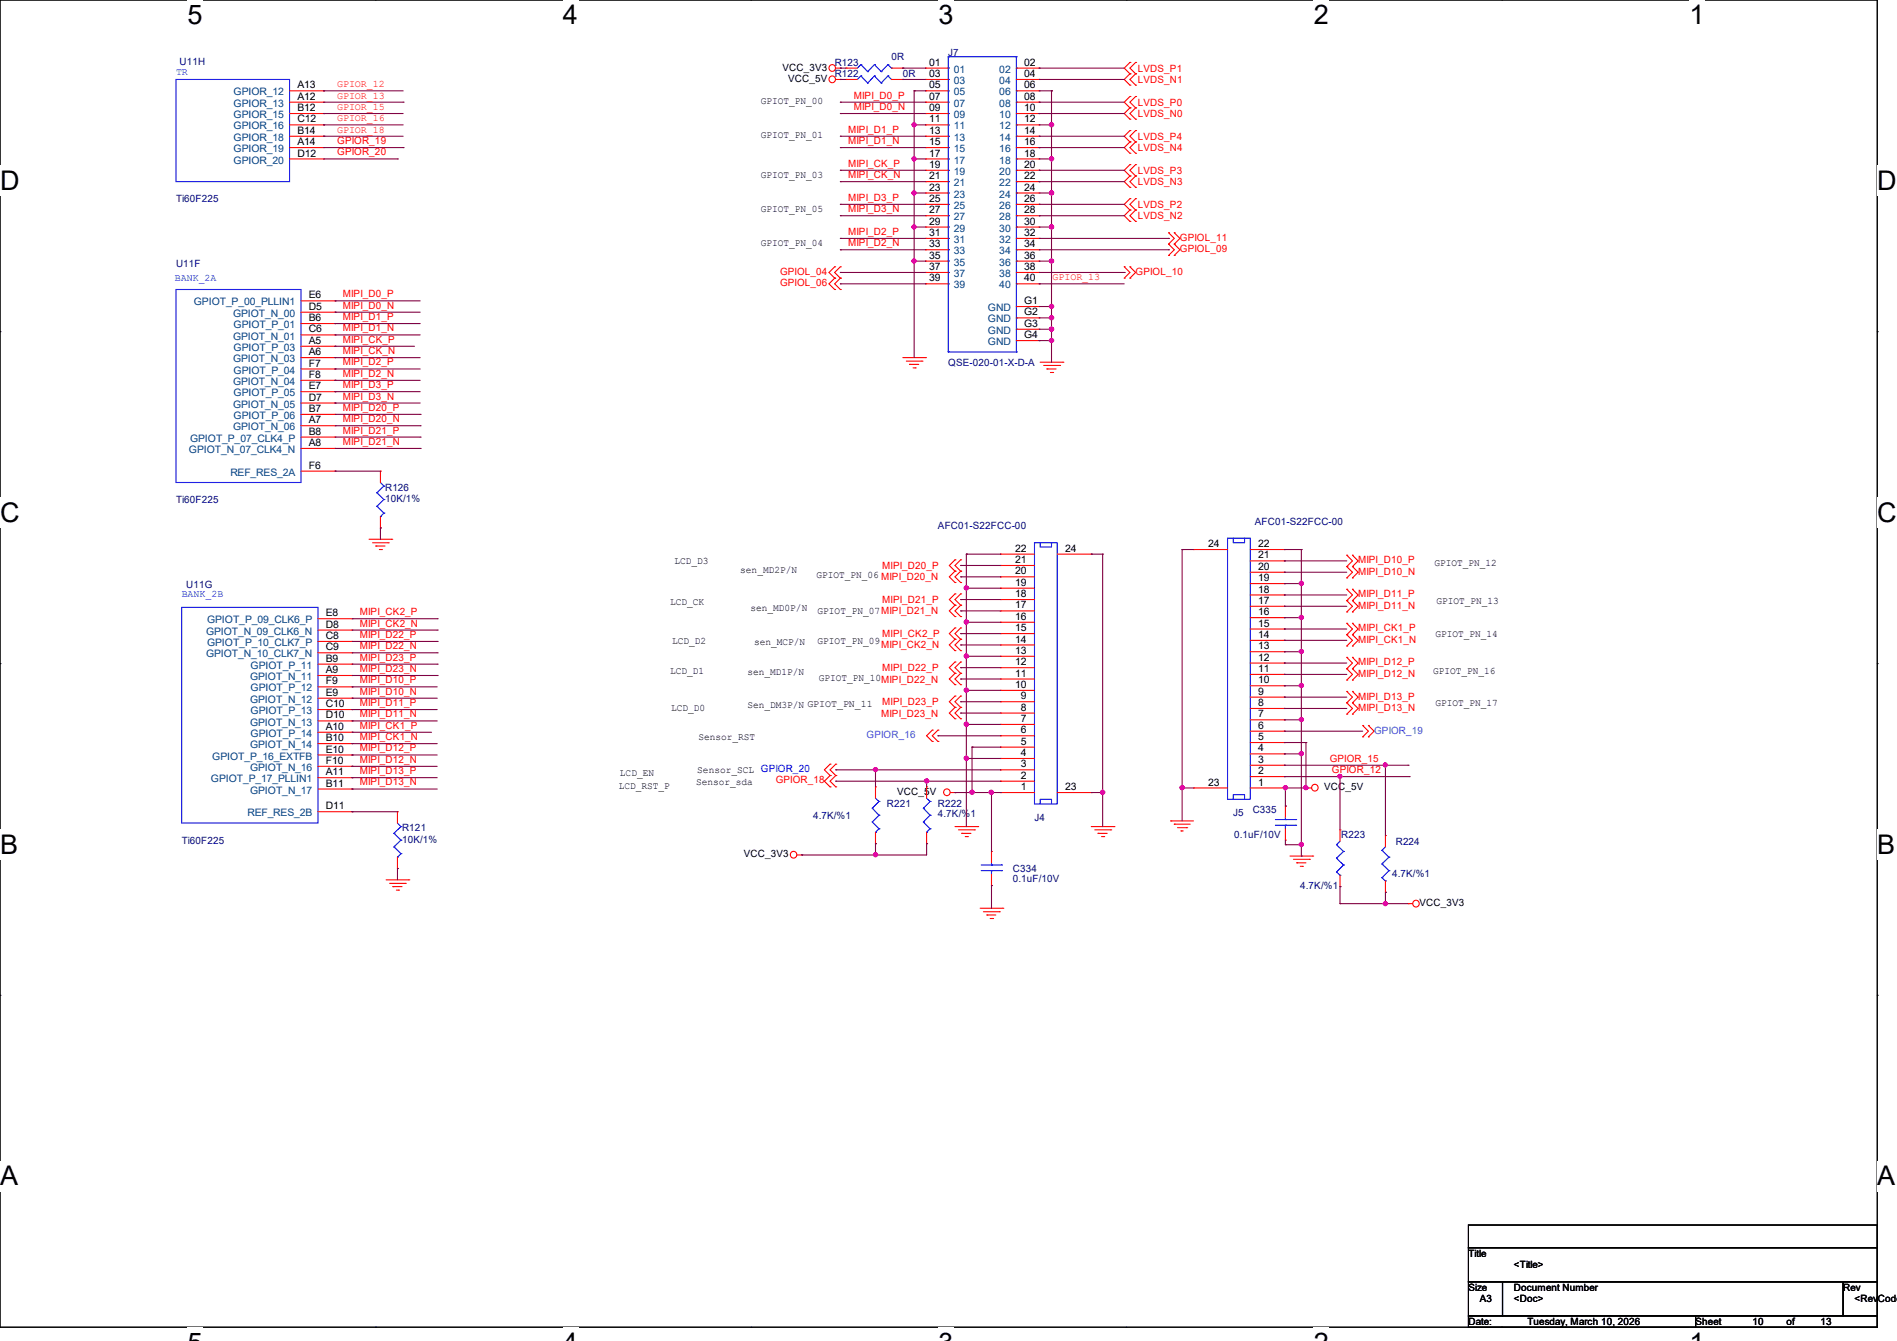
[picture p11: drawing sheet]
<svg xmlns="http://www.w3.org/2000/svg" width="297mm" height="210mm" viewBox="0 0 297 210" stroke-linecap="round" stroke-linejoin="round" font-family="sans-serif">
<path d="M0 0h293.9v207.9h-293.9z" fill="none" stroke="#000" stroke-width=".17"/>
<g fill="#fff">
<path d="M29.4 0h2.3v4.7h-2.3z"/>
<path d="M29.4 207.9h2.3v2.1h-2.3z"/>
</g>
<path d="M58.8 0h.1M58.8 207.9h.1" fill="none" stroke="#000" stroke-width=".17"/>
<g fill="#fff">
<path d="M88.1 0h2.4v4.7h-2.4z"/>
<path d="M88.1 207.9h2.4v2.1h-2.4z"/>
</g>
<path d="M117.6 0h.1M117.6 207.9h.1" fill="none" stroke="#000" stroke-width=".17"/>
<g fill="#fff">
<path d="M146.9 0h2.4v4.7h-2.4z"/>
<path d="M146.9 207.9h2.4v2.1h-2.4z"/>
</g>
<path d="M176.3 0h.1M176.3 207.9h.1" fill="none" stroke="#000" stroke-width=".17"/>
<g fill="#fff">
<path d="M205.7 0h2.4v4.7h-2.4z"/>
<path d="M205.7 207.9h2.4v2.1h-2.4z"/>
</g>
<path d="M235.1 0h.1M235.1 207.9h.1" fill="none" stroke="#000" stroke-width=".17"/>
<g fill="#fff">
<path d="M264.5 0h2.4v4.7h-2.4z"/>
<path d="M264.5 207.9h2.4v2.1h-2.4z"/>
<path d="M0 26h3v4.7h-3z"/>
<path d="M293.9 26h3.1v4.7h-3.1z"/>
<path d="M0 77.9h3v4.7h-3z"/>
<path d="M293.9 77.9h3.1v4.7h-3.1z"/>
</g>
<path d="M0 51.9h.1M293.9 51.9h.1" fill="none" stroke="#000" stroke-width=".17"/>
<g fill="#fff">
<path d="M0 129.9h2.8v4.7h-2.8z"/>
<path d="M293.9 129.9h2.9v4.7h-2.9z"/>
</g>
<path d="M0 103.9h.1M293.9 103.9h.1" fill="none" stroke="#000" stroke-width=".17"/>
<g fill="#fff">
<path d="M0 181.8h2.8v4.8h-2.8z"/>
<path d="M293.8 181.8h3v4.8h-3z"/>
</g>
<path d="M0 155.9h.1M293.9 155.9h.1M229.9 191.9h64v3.5h-64zM229.9 195.4h64v5.3h-64zM229.9 200.7h5.3v5.4h-5.3zM229.9 206.1h35.6v1.8h-35.6zM235.2 200.7h53.4v5.4h-53.4zM265.5 206.1h28.4v1.8h-28.4zM288.6 200.7h5.3v5.4h-5.3z" fill="none" stroke="#000" stroke-width=".17"/>
<g fill="none" stroke="#f00" stroke-width=".17">
<path d="M45.3 14.2h5.4M45.3 16h5.4M45.3 17.8h5.4M45.3 19.6h5.4M50.7 14.2h.1M50.7 16h.1M50.7 17.8h.1M50.7 19.6h.1M130.9 12.4h.7M130.9 10.7h.7M131.6 12.4h.1M131.6 10.7h.1"/>
<path d="M132.5 10.7h.1M132.5 12.4h.1M132.5 12.4h1.7M132.5 10.7h1.7M139.6 12.4h1.8M139.6 10.7h1.8M141.4 10.7h.1M141.4 12.4h.1M144.9 10.7h.1M144.9 12.4h.1M144.9 14.2h.1M144.9 16h.1"/>
<path d="M144.9 17.8h.1M144.9 19.6h.1M144.9 12.4h3.6M144.9 10.7h3.6M144.9 14.2h3.6M144.9 16h3.6M144.9 17.8h3.6M144.9 19.6h3.6M159.1 12.4h3.6M159.1 10.7h3.6M159.1 14.2h3.6M159.1 16h3.6"/>
<path d="M159.1 17.8h3.6M159.1 19.6h3.6M162.7 10.7h.1M162.7 12.4h.1M162.7 14.2h.1M162.7 16h.1M162.7 17.8h.1M162.7 19.6h.1M176.9 15.1h.1M176.9 16.9h.1M176.9 18.7h.1M176.9 9.8h.1"/>
<path d="M176.9 11.6h.1M176.9 13.3h.1M176.9 15.1l-.9 .9 .9 .9M176.9 16.9l-.9 .9 .9 .9M176.9 9.8l-.9 .9 .9 .9M176.9 11.6l-.9 .8 .9 .9M177.8 16.9h.1M177.8 15.1h.1M177.8 18.7h.1M177.8 11.6h.1M177.8 9.8h.1M177.8 13.3h.1"/>
<path d="M177.8 15.1l-.9 .9 .9 .9M177.8 16.9l-.9 .9 .9 .9M177.8 9.8l-.9 .9 .9 .9M177.8 11.6l-.9 .8 .9 .9M45.3 21.3h5.4M45.3 23.1h5.4M45.3 24.9h5.4M50.7 21.3h.1M50.7 23.1h.1M50.7 24.9h.1M144.9 21.3h.1M144.9 23.1h.1"/>
<path d="M144.9 24.9h.1M144.9 26.7h.1M144.9 28.4h.1M144.9 30.2h.1M144.9 32h.1M144.9 33.8h.1M144.9 35.6h.1M144.9 37.3h.1M144.9 39.1h.1M144.9 21.3h3.6M144.9 23.1h3.6M144.9 24.9h3.6"/>
<path d="M144.9 26.7h3.6M144.9 28.4h3.6M144.9 30.2h3.6M144.9 32h3.6M144.9 33.8h3.6M144.9 35.6h3.6M144.9 37.3h3.6M144.9 39.1h3.6M159.1 21.3h3.6M159.1 23.1h3.6M159.1 24.9h3.6M159.1 26.7h3.6"/>
<path d="M159.1 28.4h3.6M159.1 30.2h3.6M159.1 32h3.6M159.1 33.8h3.6M159.1 35.6h3.6M159.1 37.3h3.6M159.1 39.1h3.6M162.7 21.3h.1M162.7 23.1h.1M162.7 24.9h.1M162.7 26.7h.1M162.7 28.4h.1"/>
<path d="M162.7 30.2h.1M162.7 32h.1M162.7 33.8h.1M162.7 35.6h.1M162.7 37.3h.1M162.7 39.1h.1M176.9 31.1h.1M176.9 32.9h.1M176.9 34.7h.1M176.9 25.8h.1M176.9 27.6h.1M176.9 29.3h.1"/>
<path d="M176.9 20.4h.1M176.9 22.2h.1M176.9 24h.1M176.9 31.1l-.9 .9 .9 .9M176.9 32.9l-.9 .9 .9 .9M176.9 25.8l-.9 .9 .9 .9M176.9 27.6l-.9 .8 .9 .9M176.9 20.4l-.9 .9 .9 .9M176.9 22.2l-.9 .9 .9 .9M177.8 32.9h.1M177.8 31.1h.1M177.8 34.7h.1"/>
<path d="M177.8 27.6h.1M177.8 25.8h.1M177.8 29.3h.1M177.8 22.2h.1M177.8 20.4h.1M177.8 24h.1M177.8 31.1l-.9 .9 .9 .9M177.8 32.9l-.9 .9 .9 .9M177.8 25.8l-.9 .9 .9 .9M177.8 27.6l-.9 .8 .9 .9M177.8 20.4l-.9 .9 .9 .9M177.8 22.2l-.9 .9 .9 .9"/>
<path d="M183 38.2h.1M183 36.4h.1M183 36.4l.9 .9-.9 .9M183 38.2l.9 .9-.9 .9M183.9 38.2h.1M183.9 36.4h.1M183.9 36.4l.8 .9-.8 .9M183.9 38.2l.8 .9-.8 .9M47.1 56h5.4M47.1 57.8h5.4M47.1 47.1h5.4M47.1 48.9h5.4"/>
<path d="M47.1 50.7h5.4M47.1 52.5h5.4M47.1 54.2h5.4M47.1 59.6h5.4M52.5 47.1h.1M52.5 48.9h.1M52.5 50.7h.1M52.5 52.5h.1M52.5 54.2h.1M52.5 56h.1M52.5 57.8h.1M52.5 59.6h.1"/>
<path d="M130.7 43.6h.1M130.7 41.8h.1M130.7 45.3h.1M130.7 41.8l-.9 .9 .9 .9M130.7 43.6l-.9 .8 .9 .9M131.6 43.6h.1M131.6 41.8h.1M131.6 45.3h.1M131.6 41.8l-.9 .9 .9 .9M131.6 43.6l-.9 .8 .9 .9M141.4 56h3.5M141.9 56.6h2.5"/>
<path d="M142.4 57.1h.1M142.4 57.1h1.4M143 57.6h.3M143.3 57.6h.1M144.4 56.6h.1M144.9 56h.1M144.9 40.9h.1M144.9 42.7h.1M144.9 44.4h.1M144.9 40.9h3.6M144.9 42.7h3.6M144.9 44.4h3.6"/>
<path d="M159.1 51.6h3.6M159.1 49.8h3.6M159.1 48h3.6M159.1 53.3h3.6M159.1 40.9h3.6M159.1 42.7h3.6M159.1 44.4h3.6M162.7 51.6h.1M162.7 49.8h.1M162.7 48h.1M162.7 53.3h.1M162.7 40.9h.1"/>
<path d="M162.7 42.7h.1M162.7 44.4h.1M162.9 56.7h3.5M163.4 57.2h2.5M163.9 57.8h.1M163.9 57.8h1.5M164.5 58.3h.3M164.8 58.3h.1M165.9 57.2h.1M166.4 56.7h.1M176 43.6h.1M176 41.8h.1"/>
<path d="M176 41.8l.9 .9-.9 .9M176.9 43.6h.1M176.9 41.8h.1M176.9 41.8l.9 .9-.9 .9M183 40h.1M183.9 40h.1M47.1 61.3h5.4M47.1 63.1h5.4M47.1 64.9h5.4M47.1 66.7h5.4M47.1 68.5h5.4M47.1 70.2h5.4"/>
<path d="M47.1 73.8h5.4M52.5 61.3h.1M52.5 63.1h.1M52.5 64.9h.1M52.5 66.7h.1M52.5 68.5h.1M52.5 70.2h.1M52.5 73.8h.1M59.6 73.8h.1M59.6 73.8v1.8M49.8 96.9h5.3M49.8 98.7h5.3"/>
<path d="M55.1 96.9h.1M55.1 98.7h.1M57.8 84.5h3.5M58.3 85h2.5M58.8 85.5h.1M58.8 85.5h1.5M59.4 86.1h.3M59.6 82.7h.1M59.6 80.9v1.8M59.7 86.1h.1M60.8 85h.1M61.3 84.5h.1"/>
<path d="M149.5 89.5h.1M149.5 87.7h.1M149.5 91.2h.1M149.5 94.8h.1M149.5 93h.1M149.5 96.6h.1M149.5 98.3h.1M149.5 87.7l-.9 .9 .9 .9M149.5 89.5l-.9 .8 .9 .9M149.5 93l-.9 .9 .9 .9M149.5 94.8l-.9 .9 .9 .9M149.5 98.3l-.9 .9 .9 .9"/>
<path d="M150.4 87.7h.1M150.4 89.5h.1M150.4 91.2h.1M150.4 93h.1M150.4 94.8h.1M150.4 96.6h.1M150.4 98.3h.1M150.4 87.7l-.9 .9 .9 .9M150.4 89.5l-.9 .8 .9 .9M150.4 93l-.9 .9 .9 .9M150.4 94.8l-.9 .9 .9 .9M150.4 98.3l-.9 .9 .9 .9"/>
<path d="M156.6 99.2h.1M156.6 97.5h.1M156.6 95.7h.1M156.6 93.9h.1M156.6 92.1h.1M156.6 90.3h.1M156.6 88.6h.1M156.6 86.8h.1M156.6 99.2h5.4M156.6 97.5h5.4M156.6 95.7h5.4M156.6 93.9h5.4"/>
<path d="M156.6 92.1h5.4M156.6 90.3h5.4M156.6 88.6h5.4M156.6 86.8h5.4M165.5 86.8h5.4M170.9 86.8h.1M186.9 86.1h.1M186.9 86.1h5.3M195.7 86.1h5.4M195.7 98.5h5.4M195.7 96.7h5.4M195.7 95h5.4"/>
<path d="M195.7 93.2h5.4M195.7 91.4h5.4M195.7 89.6h5.4M195.7 87.8h5.4M201.1 98.5h.1M201.1 96.7h.1M201.1 95h.1M201.1 93.2h.1M201.1 91.4h.1M201.1 89.6h.1M201.1 87.8h.1M201.1 86.1h.1"/>
<path d="M210.9 87h.1M210.9 88.7h.1M210.9 90.5h.1M210.9 92.3h.1M210.9 94.1h.1M210.9 95.8h.1M210.9 97.6h.1M210.9 99.4h.1M210.9 87l.9 .8-.9 .9M210.9 88.7l.9 .9-.9 .9M210.9 92.3l.9 .9-.9 .9M210.9 94.1l.9 .9-.9 .8"/>
<path d="M210.9 97.6l.9 .9-.9 .9M210.9 99.4l.9 .9-.9 .9M211.8 88.7h.1M211.8 87h.1M211.8 90.5h.1M211.8 94.1h.1M211.8 92.3h.1M211.8 95.8h.1M211.8 99.4h.1M211.8 97.6h.1M211.8 87l.8 .8-.8 .9M211.8 88.7l.8 .9-.8 .9"/>
<path d="M211.8 92.3l.8 .9-.8 .9M211.8 94.1l.8 .9-.8 .8M211.8 97.6l.8 .9-.8 .9M211.8 99.4l.8 .9-.8 .9M49.8 100.5h5.3M49.8 102.2h5.3M49.8 104h5.3M49.8 105.8h5.3M49.8 107.6h5.3M49.8 109.3h5.3M49.8 111.1h5.3M49.8 112.9h5.3"/>
<path d="M49.8 114.7h5.3M49.8 116.5h5.3M49.8 118.2h5.3M55.1 100.5h.1M55.1 102.2h.1M55.1 104h.1M55.1 105.8h.1M55.1 107.6h.1M55.1 109.3h.1M55.1 111.1h.1M55.1 112.9h.1M55.1 114.7h.1"/>
<path d="M55.1 116.5h.1M55.1 118.2h.1M130 119.7h.1M130 119.7l-.9 .9 .9 .9M130.9 119.7h.1M130.9 119.7l-.9 .9 .9 .9M146 114.3h.1M146 116.1h.1M146 114.3l-.9 .9 .9 .9M146.9 116.1h.1M146.9 114.3h.1M146.9 114.3l-.9 .9 .9 .9"/>
<path d="M149.5 100.1h.1M149.5 101.9h.1M149.5 105.5h.1M149.5 103.7h.1M149.5 107.2h.1M149.5 110.8h.1M149.5 109h.1M149.5 112.6h.1M149.5 100.1l-.9 .9 .9 .9M149.5 103.7l-.9 .9 .9 .9M149.5 105.5l-.9 .8 .9 .9M149.5 109l-.9 .9 .9 .9"/>
<path d="M149.5 110.8l-.9 .9 .9 .9M150.4 100.1h.1M150.4 101.9h.1M150.4 103.7h.1M150.4 105.5h.1M150.4 107.2h.1M150.4 109h.1M150.4 110.8h.1M150.4 112.6h.1M150.4 100.1l-.9 .9 .9 .9M150.4 103.7l-.9 .9 .9 .9M150.4 105.5l-.9 .8 .9 .9"/>
<path d="M150.4 109l-.9 .9 .9 .9M150.4 110.8l-.9 .9 .9 .9M156.6 108.1h.1M156.6 106.3h.1M156.6 104.6h.1M156.6 102.8h.1M156.6 101h.1M156.6 118.8h.1M156.6 117h.1M156.6 115.2h.1M156.6 113.5h.1M156.6 111.7h.1"/>
<path d="M156.6 109.9h.1M156.6 108.1h5.4M156.6 106.3h5.4M156.6 104.6h5.4M156.6 102.8h5.4M156.6 101h5.4M156.6 118.8h5.4M156.6 117h5.4M156.6 115.2h5.4M156.6 113.5h5.4M156.6 111.7h5.4M156.6 109.9h5.4"/>
<path d="M195.7 107.4h5.4M195.7 105.6h5.4M195.7 103.8h5.4M195.7 102.1h5.4M195.7 100.3h5.4M195.7 119.8h5.4M195.7 118.1h5.4M195.7 116.3h5.4M195.7 114.5h5.4M195.7 112.7h5.4M195.7 111h5.4M195.7 109.2h5.4"/>
<path d="M201.1 107.4h.1M201.1 105.6h.1M201.1 103.8h.1M201.1 102.1h.1M201.1 100.3h.1M201.1 119.8h.1M201.1 118.1h.1M201.1 116.3h.1M201.1 114.5h.1M201.1 112.7h.1M201.1 111h.1M201.1 109.2h.1"/>
<path d="M210.9 101.2h.1M210.9 103h.1M210.9 104.7h.1M210.9 106.5h.1M210.9 108.3h.1M210.9 110.1h.1M210.9 111.8h.1M210.9 103l.9 .8-.9 .9M210.9 104.7l.9 .9-.9 .9M210.9 108.3l.9 .9-.9 .9M210.9 110.1l.9 .9-.9 .8M211.8 101.2h.1"/>
<path d="M211.8 104.7h.1M211.8 103h.1M211.8 106.5h.1M211.8 110.1h.1M211.8 108.3h.1M211.8 111.8h.1M211.8 103l.8 .8-.8 .9M211.8 104.7l.8 .9-.8 .9M211.8 108.3l.8 .9-.8 .9M211.8 110.1l.8 .9-.8 .8M213.4 113.6h.1M213.4 115.4h.1"/>
<path d="M213.4 113.6l.8 .9-.8 .9M214.2 115.4h.1M214.2 113.6h.1M214.2 113.6l.9 .9-.9 .9M49.8 120h5.3M49.8 121.8h5.3M49.8 123.6h5.3M49.8 127.1h5.3M55.1 120h.1M55.1 121.8h.1M55.1 123.6h.1M55.1 127.1h.1"/>
<path d="M60.5 137.8h3.5M61 138.3h2.5M61.5 138.9h.1M61.5 138.9h1.4M62.1 139.4h.3M62.2 127.1h.1M62.2 136h.1M62.2 127.1v1.8M62.2 134.2v1.8M62.4 139.4h.1M63.5 138.3h.1M64 137.8h.1"/>
<path d="M124.8 133.9h.7M125.5 133.9h.1M130 121.5h.1M130 123.2h.1M130 121.5l-.9 .8 .9 .9M130.9 121.5h.1M130.9 123.2h.1M130.9 121.5l-.9 .8 .9 .9M137.1 123.2h.1M137.1 132.1h.1M137.1 123.2v1.8M137.1 130.3v1.8"/>
<path d="M145.1 123.2h.1M145.1 132.1h.1M145.1 123.2v1.8M145.1 130.3v1.8M148.8 124.1h.7M149.5 124.1h.1M149.5 129.5h3.6M150.1 130h2.5M150.6 130.5h.1M150.6 130.5h1.4M151.1 131h.4M151.5 131h.1"/>
<path d="M152.6 130h.1M153.1 129.5h.1M155.2 133.3h.1M155.2 138.7h.1M155.2 133.3v1.8M155.2 136.9v1.8M156.6 124.1h.1M156.6 122.3h.1M156.6 120.6h.1M156.6 124.1h5.4M156.6 122.3h5.4M156.6 120.6h5.4"/>
<path d="M165.5 124.1h5.4M170.9 124.1h.1M170.9 129.5h3.5M171.4 130h2.5M171.9 130.5h.1M171.9 130.5h1.5M172.5 131h.3M172.8 131h.1M173.9 130h.1M174.4 129.5h.1M183.3 128.6h.1M183.3 128.6h3.6"/>
<path d="M183.9 129.1h.1M183.9 129.1h2.5M184.4 129.6h1.4M184.9 130.1h.1M184.9 130.1h.4M185.8 129.6h.1M186.9 123.4h.1M186.9 123.4h5.3M195.7 123.4h5.4M195.7 121.6h5.4M201.1 123.4h.1M201.1 121.6h.1"/>
<path d="M201.3 126.2h.1M201.3 131.6h.1M201.3 126.2v1.8M201.3 129.8v1.8M202 134.1h3.5M202.5 134.6h2.5M203 135.1h.1M203 135.1h1.5M203.6 135.7h.3M203.9 135.7h.1M204.6 123.4h.1M204.6 123.4h.8"/>
<path d="M205 134.6h.1M205.5 134.1h.1M209.8 130h.1M209.8 138.9h.1M209.8 130v1.7M209.8 137.1v1.8M216.9 130.9h.1M216.9 139.7h.1M216.9 130.9v1.7M216.9 138v1.7M153.5 142.2h3.5M154 142.8h2.5"/>
<path d="M154.5 143.3h.1M154.5 143.3h1.4M155 143.8h.4M155.4 143.8h.1M156.5 142.8h.1M157 142.2h.1M220.5 141.5h.1M220.5 141.5h.7"/>
<circle cx="130.3" cy="12.4" r=".52"/>
<circle cx="130.3" cy="10.6" r=".52"/>
<circle cx="124.2" cy="133.9" r=".52"/>
<circle cx="148.2" cy="124.1" r=".52"/>
<circle cx="205.9" cy="123.4" r=".52"/>
<circle cx="221.7" cy="141.5" r=".52"/>
</g>
<g fill="none" stroke="#00f" stroke-width=".17">
<path d="M27.6 12.4h17.7v16h-17.7zM134.8 10.1h.1M134.8 11.9h.1M134.8 10.1l-.6 .6M134.8 10.1l1 1.1M134.8 11.9l-.6 .5M134.8 11.9l1 1.1M135.8 11.2h.1M135.8 13h.1M136.9 10.1h.1M136.9 11.9h.1M136.9 10.1l-1.1 1.1"/>
<path d="M136.9 10.1l1.1 1.1M136.9 11.9l-1.1 1.1M136.9 11.9l1.1 1.1M138 11.2h.1M138 13h.1M139 10.1h.1M139 11.9h.1M139 10.1l-1 1.1M139 10.1l.6 .6M139 11.9l-1 1.1M139 11.9l.6 .5M139.6 10.7h.1"/>
<path d="M139.6 12.4h.1M148.5 8.9h.1M148.5 10.7h.1M148.5 12.4h.1M148.5 14.2h.1M148.5 16h.1M148.5 17.8h.1M148.5 19.6h.1M148.5 8.9h10.6M148.5 8.9v46.2M159.1 8.9h.1M159.1 10.7h.1"/>
<path d="M159.1 12.4h.1M159.1 14.2h.1M159.1 16h.1M159.1 17.8h.1M159.1 19.6h.1M159.1 8.9v46.2M148.5 21.3h.1M148.5 23.1h.1M148.5 24.9h.1M148.5 26.7h.1M148.5 28.4h.1M148.5 30.2h.1"/>
<path d="M148.5 32h.1M148.5 33.8h.1M148.5 35.6h.1M148.5 37.3h.1M148.5 39.1h.1M159.1 21.3h.1M159.1 23.1h.1M159.1 24.9h.1M159.1 26.7h.1M159.1 28.4h.1M159.1 30.2h.1M159.1 32h.1"/>
<path d="M159.1 33.8h.1M159.1 35.6h.1M159.1 37.3h.1M159.1 39.1h.1M27.6 45.3h19.5v30.3h-19.5zM148.5 55.1h.1M148.5 40.9h.1M148.5 42.7h.1M148.5 44.4h.1M148.5 55.1h10.6M159.1 55.1h.1M159.1 40.9h.1"/>
<path d="M159.1 42.7h.1M159.1 44.4h.1M159.1 48h.1M159.1 49.8h.1M159.1 51.6h.1M159.1 53.3h.1M59 77.2h.1M59 79.3h.1M59 77.2l1.1 1M59 79.3l1.1 1M59.6 75.6l.5 .5M60.1 76.1h.1"/>
<path d="M60.1 78.2h.1M60.1 76.1l-1.1 1.1M60.1 78.2l-1.1 1.1M28.4 95.1h21.4v33.8h-21.4zM59.6 80.9h.1M60.1 80.3h.1M60.1 80.3l-.5 .6M162 85h3.5v40.9h-3.5zM162.9 85v.7h1.7v-.7M192.2 84.3h3.5v40.9h-3.5zM193.1 84.3v.7h1.8v-.7M61.7 130.5h.1"/>
<path d="M61.7 132.6h.1M61.7 130.5l1.1 1.1M61.7 132.6l1.1 1.1M62.2 134.2h.1M62.2 128.9l.6 .6M62.8 129.5h.1M62.8 131.6h.1M62.8 133.7h.1M62.8 129.5l-1.1 1M62.8 131.6l-1.1 1M62.8 133.7l-.6 .5M136.6 126.6h.1"/>
<path d="M136.6 128.7h.1M136.6 126.6l1 1.1M136.6 128.7l1 1.1M137.1 130.3h.1M137.1 125l.5 .5M137.6 125.5h.1M137.6 127.7h.1M137.6 129.8h.1M137.6 125.5l-1 1.1M137.6 127.7l-1 1M137.6 129.8l-.5 .5M144.6 126.6h.1"/>
<path d="M144.6 128.7h.1M144.6 126.6l1 1.1M144.6 128.7l1 1.1M145.1 130.3h.1M145.1 125l.5 .5M145.6 125.5h.1M145.6 127.7h.1M145.6 129.8h.1M145.6 125.5l-1 1.1M145.6 127.7l-1 1M145.6 129.8l-.5 .5M153.6 136.4h3.2"/>
<path d="M153.6 135.5h3.2M155.2 135.5h.1M155.2 136.4h.1M155.2 135.1v.4M155.2 136.4v.5M156.8 136.4h.1M156.8 135.5h.1M162.9 125.9v-.7h1.7v.7M193.1 125.2v-.7h1.8v.7M199.7 129.2h3.2M199.7 128.4h3.2M201.3 128.4h.1"/>
<path d="M201.3 129.2h.1M201.3 128v.4M201.3 129.2v.6M202.9 129.2h.1M202.9 128.4h.1M209.3 132.3h.1M209.3 134.4h.1M209.3 136.6h.1M209.3 132.3l1.1 1M209.3 134.4l1.1 1.1M209.3 136.6l.5 .5M209.8 137.1h.1"/>
<path d="M209.8 131.7l-.5 .6M210.4 133.3h.1M210.4 135.5h.1M210.4 133.3l-1.1 1.1M210.4 135.5l-1.1 1.1M216.4 133.2h.1M216.4 135.3h.1M216.4 137.5h.1M216.4 133.2l1.1 1M216.4 135.3l1.1 1.1M216.4 137.5l.5 .5M216.9 138h.1"/>
<path d="M216.9 132.6l-.5 .6M217.5 134.2h.1M217.5 136.4h.1M217.5 134.2l-1.1 1.1M217.5 136.4l-1.1 1.1"/>
</g>
<g fill="none" stroke="#800040" stroke-width=".17">
<path d="M50.7 14.2h.1M50.7 17.8h.1M50.7 19.6h.1M50.7 14.2h12.4M50.7 16h12.4M50.7 17.8h12.4M50.7 19.6h12.4M63.1 16h.1M131.6 16h.1M131.6 17.8h.1M131.6 12.4h.1M131.6 10.7h.1"/>
<path d="M131.6 12.4h.9M131.6 16h13.3M131.6 17.8h13.3M131.6 10.7h.9M141.4 12.4h.1M141.4 10.7h.1M141.4 12.4h3.5M141.4 10.7h3.5M143.1 14.2h.1M143.1 19.6h.1M143.1 14.2h1.8M143.1 14.2v41.8"/>
<path d="M143.1 19.6h1.8M162.7 10.7h.1M162.7 12.4h.1M162.7 16h.1M162.7 17.8h.1M162.7 12.4h13.3M162.7 14.2h1.9M162.7 16h13.3M162.7 17.8h13.3M162.7 19.6h1.9M162.7 10.7h13.3M164.6 14.2h.1"/>
<path d="M164.6 19.6h.1M164.6 14.2v42.5M50.7 21.3h.1M50.7 21.3h12.4M50.7 23.1h12.4M50.7 24.9h11.5M62.2 24.9h.1M63.1 23.1h.1M131.6 21.3h.1M131.6 23.1h.1M131.6 26.7h.1M131.6 28.4h.1"/>
<path d="M131.6 32h.1M131.6 33.8h.1M131.6 37.3h.1M131.6 39.1h.1M131.6 21.3h13.3M131.6 23.1h13.3M131.6 26.7h13.3M131.6 28.4h13.3M131.6 32h13.3M131.6 33.8h13.3M131.6 37.3h13.3M131.6 39.1h13.3"/>
<path d="M143.1 24.9h.1M143.1 30.2h.1M143.1 35.6h.1M143.1 24.9h1.8M143.1 30.2h1.8M143.1 35.6h1.8M162.7 21.3h.1M162.7 23.1h.1M162.7 26.7h.1M162.7 28.4h.1M162.7 32h.1M162.7 33.8h.1"/>
<path d="M162.7 21.3h13.3M162.7 23.1h13.3M162.7 24.9h1.9M162.7 26.7h13.3M162.7 28.4h13.3M162.7 30.2h1.9M162.7 35.6h1.9M162.7 32h13.3M162.7 33.8h13.3M162.7 37.3h20.3M162.7 39.1h20.3M164.6 24.9h.1"/>
<path d="M164.6 30.2h.1M164.6 35.6h.1M183 37.3h.1M183 39.1h.1M52.5 47.1h.1M52.5 48.9h.1M52.5 50.7h.1M52.5 52.5h.1M52.5 54.2h.1M52.5 56h.1M52.5 57.8h.1M52.5 59.6h.1"/>
<path d="M52.5 47.1h13.3M52.5 48.9h13.3M52.5 50.7h13.3M52.5 52.5h13.3M52.5 54.2h12.4M52.5 56h13.3M52.5 57.8h13.3M52.5 59.6h13.3M131.6 42.7h.1M131.6 44.4h.1M131.6 42.7h13.3M131.6 44.4h13.3"/>
<path d="M143.1 40.9h.1M143.1 40.9h1.8M162.7 53.3h.1M162.7 44.4h.1M162.7 40.9h1.9M162.7 48h1.9M162.7 49.8h1.9M162.7 51.6h1.9M162.7 53.3h1.9M162.7 42.7h13.3M162.7 44.4h13.3M164.6 40.9h.1"/>
<path d="M164.6 48h.1M164.6 49.8h.1M164.6 51.6h.1M164.6 53.3h.1M176 42.7h.1M52.5 73.8h.1M52.5 61.3h.1M52.5 63.1h.1M52.5 73.8h7.1M52.5 61.3h13.3M52.5 63.1h13.3M52.5 64.9h13.3"/>
<path d="M52.5 66.7h13.3M52.5 68.5h13.3M52.5 70.2h13.3M65.8 64.9h.1M65.8 66.7h.1M65.8 68.5h.1M65.8 70.2h.1M55.1 98.7h13.4M55.1 96.9h13.4M59.6 82.7h.1M59.6 82.7v1.8M68.5 98.7h.1"/>
<path d="M68.5 96.9h.1M150.4 88.6h.1M150.4 90.3h.1M150.4 93.9h.1M150.4 95.7h.1M150.4 99.2h.1M150.4 88.6h6.2M150.4 90.3h6.2M150.4 93.9h6.2M150.4 95.7h6.2M150.4 99.2h6.2M151.3 86.8h.1"/>
<path d="M151.3 92.1h.1M151.3 97.5h.1M151.3 86.8v42.7M151.3 86.8h5.3M151.3 92.1h5.3M151.3 97.5h5.3M170.9 86.8h.1M170.9 86.8h1.7M172.6 86.8h.1M172.6 86.8v42.7M185.1 86.1h.1M185.1 86.1h1.8"/>
<path d="M185.1 86.1v42.5M201.1 86.1h.1M201.1 87.8h.1M201.1 89.6h.1M201.1 91.4h.1M201.1 93.2h.1M201.1 95h.1M201.1 96.7h.1M201.1 98.5h.1M201.1 86.1h2.7M201.1 87.8h9.8M201.1 89.6h9.8"/>
<path d="M201.1 91.4h2.7M201.1 93.2h9.8M201.1 95h9.8M201.1 96.7h2.7M201.1 98.5h9.8M203.8 86.1h.1M203.8 91.4h.1M203.8 96.7h.1M203.8 86.1v48M55.1 107.6h.1M55.1 109.3h.1M55.1 111.1h.1"/>
<path d="M55.1 112.9h.1M55.1 114.7h.1M55.1 116.5h.1M55.1 118.2h.1M55.1 107.6h13.4M55.1 109.3h13.4M55.1 111.1h13.4M55.1 112.9h13.4M55.1 114.7h12.5M55.1 116.5h13.4M55.1 118.2h13.4M55.1 105.8h13.4"/>
<path d="M55.1 104h13.4M55.1 102.2h13.4M55.1 100.5h13.4M68.5 105.8h.1M68.5 104h.1M68.5 102.2h.1M68.5 100.5h.1M146.9 115.2h.1M146.9 115.2h9.7M150.4 101h.1M150.4 104.6h.1M150.4 106.3h.1"/>
<path d="M150.4 109.9h.1M150.4 111.7h.1M150.4 101h6.2M150.4 104.6h6.2M150.4 106.3h6.2M150.4 109.9h6.2M150.4 111.7h6.2M151.3 102.8h.1M151.3 108.1h.1M151.3 113.5h.1M151.3 118.8h.1M151.3 102.8h5.3"/>
<path d="M151.3 108.1h5.3M151.3 113.5h5.3M151.3 118.8h5.3M152.2 117h.1M152.2 117h4.4M152.2 117v7.1M201.1 100.3h.1M201.1 102.1h.1M201.1 103.8h.1M201.1 105.6h.1M201.1 107.4h.1M201.1 109.2h.1"/>
<path d="M201.1 111h.1M201.1 112.7h.1M201.1 114.5h.1M201.1 116.3h.1M201.1 118.1h.1M201.1 119.8h.1M201.1 100.3h9.8M201.1 102.1h2.7M201.1 103.8h9.8M201.1 105.6h9.8M201.1 107.4h2.7M201.1 109.2h9.8"/>
<path d="M201.1 111h9.8M201.1 112.7h2.7M201.1 114.5h12.3M201.1 116.3h3.4M201.1 118.1h2.7M201.1 119.8h19.4M203.8 102.1h.1M203.8 107.4h.1M203.8 112.7h.1M204.5 116.3h.1M204.5 116.3v7.1M216.9 119.8h.1"/>
<path d="M216.9 119.8v11.1M220.5 119.8h.1M55.1 127.1h.1M55.1 120h.1M55.1 121.8h.1M55.1 123.6h.1M55.1 127.1h7.1M55.1 120h13.4M55.1 121.8h13.4M55.1 123.6h13.4M62.2 136h.1M62.2 136v1.8"/>
<path d="M125.5 133.9h.1M130.9 120.6h.1M130.9 122.3h.1M130.9 120.6h25.7M130.9 122.3h25.7M137.1 120.6h.1M137.1 132.1h.1M137.1 133.9h.1M137.1 120.6v2.6M137.1 132.1v1.8M145.1 122.3h.1M145.1 132.1h.1"/>
<path d="M145.1 122.3v.9M145.1 132.1v1.8h-19.6M149.5 124.1h.1M149.5 124.1h7.1M155.2 124.1h.1M155.2 138.7h.1M155.2 124.1v9.2M155.2 138.7v3.5M156.6 124.1h.1M170.9 124.1h.1M170.9 124.1h1.7M172.6 124.1h.1"/>
<path d="M185.1 123.4h.1M185.1 123.4h1.8M201.1 121.6h.1M201.1 121.6h19.5M201.1 123.4h3.5M201.3 123.4h.1M201.3 126.2h.1M201.3 132.3h.1M201.3 123.4v2.8M201.3 131.6v.7M201.3 132.3h2.5M203.8 132.3h.1"/>
<path d="M203.8 134.1h.1M204.5 123.4h.1M209.8 121.6h.1M209.8 138.9h.1M209.8 121.6v8.4M209.8 138.9v2.6M216.9 139.7h.1M216.9 139.7v1.8M220.6 121.6h.1M209.8 141.5h.1M209.8 141.5h10.7M216.9 141.5h.1"/>
</g>
<g fill="#f0f" stroke="#f0f" stroke-width=".17">
<circle cx="143.1" cy="19.5" r=".32"/>
<circle cx="164.6" cy="19.5" r=".33"/>
<circle cx="143.1" cy="30.2" r=".32"/>
<circle cx="143.1" cy="24.9" r=".32"/>
<circle cx="143.1" cy="35.5" r=".32"/>
<circle cx="143.1" cy="40.9" r=".32"/>
<circle cx="185.1" cy="123.4" r=".33"/>
<circle cx="203.8" cy="91.4" r=".33"/>
<circle cx="151.3" cy="92.1" r=".33"/>
<circle cx="172.6" cy="124.1" r=".33"/>
<circle cx="203.8" cy="96.7" r=".33"/>
<circle cx="151.3" cy="97.4" r=".33"/>
<circle cx="203.8" cy="107.4" r=".33"/>
<circle cx="203.8" cy="102" r=".33"/>
<circle cx="151.3" cy="108.1" r=".33"/>
<circle cx="151.3" cy="102.7" r=".33"/>
<circle cx="203.8" cy="112.7" r=".33"/>
<circle cx="151.3" cy="118.7" r=".33"/>
<circle cx="151.3" cy="113.4" r=".33"/>
<circle cx="203.8" cy="118" r=".33"/>
<circle cx="203.8" cy="132.2" r=".33"/>
<circle cx="216.9" cy="119.8" r=".32"/>
<circle cx="137.1" cy="120.5" r=".33"/>
<circle cx="209.8" cy="121.6" r=".32"/>
<circle cx="145.1" cy="122.3" r=".33"/>
<circle cx="152.2" cy="124.1" r=".33"/>
<circle cx="137.1" cy="133.9" r=".33"/>
<circle cx="216.9" cy="141.5" r=".32"/>
<circle cx="164.6" cy="53.3" r=".33"/>
<circle cx="164.6" cy="51.5" r=".33"/>
<circle cx="164.6" cy="48" r=".33"/>
<circle cx="164.6" cy="49.8" r=".33"/>
<circle cx="164.6" cy="35.5" r=".33"/>
<circle cx="164.6" cy="40.9" r=".33"/>
<circle cx="164.6" cy="30.2" r=".33"/>
<circle cx="164.6" cy="24.9" r=".33"/>
<circle cx="155.2" cy="124.1" r=".33"/>
<circle cx="201.3" cy="123.4" r=".33"/>
<circle cx="204.4" cy="123.4" r=".32"/>
</g>
<g font-size="4.2">
<text x="29.4" y="3.8">5</text>
<text x="88.1" y="3.8">4</text>
<text x="146.9" y="3.8">3</text>
<text x="205.7" y="3.8">2</text>
<text x="264.5" y="3.8">1</text>
<text x="0" y="29.8">D</text>
<text x="293.9" y="29.8">D</text>
<text x="0" y="81.7">C</text>
<text x="293.9" y="81.7">C</text>
<text x="0" y="133.7">B</text>
<text x="293.9" y="133.7">B</text>
<text x="0" y="185.6">A</text>
<text x="293.9" y="185.6">A</text>
</g>
<g font-size="1.6" fill="#00f">
<text x="27.6" y="11.7">TR</text>
<text x="27.4" y="44.1">BANK_2A</text>
<text x="28.4" y="93.5">BANK_2B</text>
</g>
<g font-size="1.6" fill="#000080">
<text x="28.1" y="10.2">U11H</text>
<text x="130.7" y="10.3">R123</text>
<text x="139.6" y="9.4">0R</text>
<text x="148.5" y="8.7">J7</text>
<text x="130.7" y="12.1">R122</text>
<text x="141.3" y="12.1">0R</text>
<text x="27.6" y="31.7">Ti60F225</text>
<text x="27.6" y="41.8">U11F</text>
<text x="148.5" y="57.3">QSE-020-01-X-D-A</text>
<text x="60.3" y="76.8">R126</text>
<text x="27.6" y="78.8">Ti60F225</text>
<text x="60.3" y="78.6">10K/1%</text>
<text x="146.9" y="82.9">AFC01-S22FCC-00</text>
<text x="196.5" y="82.2">AFC01-S22FCC-00</text>
<text x="29.2" y="92.1">U11G</text>
<text x="62.9" y="130.2">R121</text>
<text x="62.9" y="131.9">10K/1%</text>
<text x="127.3" y="128.2">4.7K/%1</text>
<text x="138.9" y="126.4">R221</text>
<text x="146.9" y="126.4">R222</text>
<text x="146.9" y="128">4.7K/%1</text>
<text x="162" y="128.6">J4</text>
<text x="193.1" y="127.8">J5</text>
<text x="193.3" y="131.2">0.1uF/10V</text>
<text x="196.1" y="127.3">C335</text>
<text x="210" y="131.2">R223</text>
<text x="28.4" y="132.1">Ti60F225</text>
<text x="158.6" y="136.6">C334</text>
<text x="218" y="137.3">4.7K/%1</text>
<text x="218.5" y="132.3">R224</text>
<text x="158.6" y="138.2">0.1uF/10V</text>
<text x="203.6" y="139.2">4.7K/%1</text>
</g>
<g font-size="1.6">
<text x="122.5" y="11">VCC_3V3</text>
<text x="145.5" y="10.3">01</text>
<text x="160.4" y="10.3">02</text>
<text x="46.6" y="13.8">A13</text>
<text x="46.6" y="15.6">A12</text>
<text x="46.6" y="17.4">B12</text>
<text x="119.1" y="16.3">GPIOT_PN_00</text>
<text x="123.4" y="12.8">VCC_5V</text>
<text x="145.5" y="12.1">03</text>
<text x="145.5" y="13.8">05</text>
<text x="145.5" y="15.6">07</text>
<text x="145.5" y="17.4">09</text>
<text x="160.4" y="12.1">04</text>
<text x="160.4" y="13.8">06</text>
<text x="160.4" y="15.6">08</text>
<text x="160.4" y="17.4">10</text>
<text x="46.6" y="19.2">C12</text>
<text x="46.6" y="21">B14</text>
<text x="46.6" y="22.7">A14</text>
<text x="119.1" y="21.7">GPIOT_PN_01</text>
<text x="145.5" y="19.2">11</text>
<text x="145.5" y="21">13</text>
<text x="145.5" y="22.7">15</text>
<text x="160.4" y="19.2">12</text>
<text x="160.4" y="21">14</text>
<text x="160.4" y="22.7">16</text>
<text x="46.6" y="24.5">D12</text>
<text x="119.1" y="27.9">GPIOT_PN_03</text>
<text x="145.5" y="24.5">17</text>
<text x="145.5" y="26.3">19</text>
<text x="145.5" y="28.1">21</text>
<text x="145.5" y="29.8">23</text>
<text x="160.4" y="24.5">18</text>
<text x="160.4" y="26.3">20</text>
<text x="160.4" y="28.1">22</text>
<text x="160.4" y="29.8">24</text>
<text x="119.1" y="33.2">GPIOT_PN_05</text>
<text x="145.5" y="31.6">25</text>
<text x="145.5" y="33.4">27</text>
<text x="145.5" y="35.2">29</text>
<text x="160.4" y="31.6">26</text>
<text x="160.4" y="33.4">28</text>
<text x="160.4" y="35.2">30</text>
<text x="119.1" y="38.6">GPIOT_PN_04</text>
<text x="145.5" y="37">31</text>
<text x="145.5" y="38.7">33</text>
<text x="145.5" y="40.5">35</text>
<text x="160.4" y="37">32</text>
<text x="160.4" y="38.7">34</text>
<text x="160.4" y="40.5">36</text>
<text x="48.3" y="46.7">E6</text>
<text x="145.5" y="42.3">37</text>
<text x="145.5" y="44.1">39</text>
<text x="160.4" y="47.6">G1</text>
<text x="160.4" y="42.3">38</text>
<text x="160.4" y="44.1">40</text>
<text x="48.3" y="48.5">D5</text>
<text x="48.3" y="50.3">B6</text>
<text x="48.3" y="52.1">C6</text>
<text x="48.3" y="53.8">A5</text>
<text x="160.4" y="51.2">G3</text>
<text x="160.4" y="49.4">G2</text>
<text x="160.4" y="53">G4</text>
<text x="48.3" y="55.6">A6</text>
<text x="48.3" y="57.4">F7</text>
<text x="48.3" y="59.2">F8</text>
<text x="48.3" y="61">E7</text>
<text x="48.3" y="62.7">D7</text>
<text x="48.3" y="64.5">B7</text>
<text x="48.3" y="66.3">A7</text>
<text x="48.3" y="68.1">B8</text>
<text x="48.3" y="69.9">A8</text>
<text x="48.3" y="73.4">F6</text>
<text x="105.6" y="88.3">LCD_D3</text>
<text x="115.9" y="89.8">sen_MD2P/N</text>
<text x="159" y="90">20</text>
<text x="159" y="88.2">21</text>
<text x="159" y="86.4">22</text>
<text x="166.7" y="86.4">24</text>
<text x="189.2" y="85.7">24</text>
<text x="197" y="89.2">20</text>
<text x="197" y="87.5">21</text>
<text x="197" y="85.7">22</text>
<text x="224.6" y="88.7">GPIOT_PN_12</text>
<text x="104.9" y="94.7">LCD_CK</text>
<text x="117.5" y="95.6">sen_MD0P/N</text>
<text x="127.8" y="90.5">GPIOT_PN_06</text>
<text x="159" y="95.3">17</text>
<text x="159" y="93.5">18</text>
<text x="159" y="91.7">19</text>
<text x="197" y="94.6">17</text>
<text x="197" y="92.8">18</text>
<text x="197" y="91">19</text>
<text x="224.9" y="94.6">GPIOT_PN_13</text>
<text x="51" y="96.5">E8</text>
<text x="51" y="98.3">D8</text>
<text x="51" y="100.1">C8</text>
<text x="51" y="101.9">C9</text>
<text x="105.2" y="100.8">LCD_D2</text>
<text x="118.1" y="101">sen_MCP/N</text>
<text x="128" y="96.2">GPIOT_PN_07MIPI_D21_N</text>
<text x="128" y="100.8">GPIOT_PN_09</text>
<text x="159" y="100.6">14</text>
<text x="159" y="98.8">15</text>
<text x="159" y="97.1">16</text>
<text x="197" y="101.7">13</text>
<text x="197" y="99.9">14</text>
<text x="197" y="98.1">15</text>
<text x="197" y="96.4">16</text>
<text x="224.7" y="99.7">GPIOT_PN_14</text>
<text x="51" y="103.6">B9</text>
<text x="51" y="105.4">A9</text>
<text x="51" y="107.2">F9</text>
<text x="104.9" y="105.6">LCD_D1</text>
<text x="117" y="105.8">sen_MD1P/N</text>
<text x="128.2" y="106.7">GPIOT_PN_10MIPI_D22_N</text>
<text x="159" y="107.7">10</text>
<text x="159" y="106">11</text>
<text x="159" y="104.2">12</text>
<text x="159" y="102.4">13</text>
<text x="197" y="107">10</text>
<text x="197" y="105.2">11</text>
<text x="197" y="103.5">12</text>
<text x="224.4" y="105.6">GPIOT_PN_16</text>
<text x="51" y="109">E9</text>
<text x="51" y="110.7">C10</text>
<text x="51" y="112.5">D10</text>
<text x="105.1" y="111.3">LCD_D0</text>
<text x="117" y="110.9">Sen_DM3P/N GPIOT_PN_11</text>
<text x="159.8" y="113.1">7</text>
<text x="159.8" y="111.3">8</text>
<text x="159.8" y="109.5">9</text>
<text x="197" y="112.4">7</text>
<text x="197" y="110.6">8</text>
<text x="197" y="108.8">9</text>
<text x="224.7" y="110.6">GPIOT_PN_17</text>
<text x="51" y="114.3">A10</text>
<text x="51" y="116.1">B10</text>
<text x="51" y="117.9">E10</text>
<text x="51" y="119.6">F10</text>
<text x="109.3" y="115.9">Sensor_RST</text>
<text x="159.8" y="118.4">4</text>
<text x="159.8" y="116.6">5</text>
<text x="159.8" y="114.9">6</text>
<text x="197" y="119.5">3</text>
<text x="197" y="117.7">4</text>
<text x="197" y="115.9">5</text>
<text x="197" y="114.1">6</text>
<text x="51" y="121.4">A11</text>
<text x="51" y="123.2">B11</text>
<text x="96.9" y="123.6">LCD_RST_P</text>
<text x="97.1" y="121.6">LCD_EN</text>
<text x="109" y="123">Sensor_sda</text>
<text x="109.2" y="121.1">Sensor_SCL GPIOR_20</text>
<text x="140.5" y="124.5">VCC_5V</text>
<text x="159.8" y="123.7">1</text>
<text x="159.8" y="122">2</text>
<text x="159.8" y="120.2">3</text>
<text x="166.7" y="123.7">23</text>
<text x="189.2" y="123">23</text>
<text x="197" y="123">1</text>
<text x="197" y="121.2">2</text>
<text x="207.3" y="123.8">VCC_5V</text>
<text x="51" y="126.7">D11</text>
<text x="116.5" y="134.2">VCC_3V3</text>
<text x="222.2" y="141.9">VCC_3V3</text>
<text x="229.9" y="196.8">Title</text>
<text x="229.9" y="202.2">Size</text>
<text x="231.7" y="204">A3</text>
<text x="237" y="202.2">Document Number</text>
<text x="237" y="204">&lt;Doc&gt;</text>
<text x="237" y="198.6">&lt;Title&gt;</text>
<text x="288.6" y="202.2">Rev</text>
<text x="290.4" y="204">&lt;RevCode&gt;</text>
<text x="229.9" y="207.5">Date:</text>
<text x="239.1" y="207.5">Tuesday, March 10, 2026</text>
<text x="265.5" y="207.5">Sheet</text>
<text x="274.4" y="207.5">10</text>
<text x="279.7" y="207.5">of</text>
<text x="285" y="207.5">13</text>
</g>
<g font-size="1.6" fill="#004080">
<text x="149.3" y="11.4">01</text>
<text x="156.5" y="11.4">02</text>
<text x="36.6" y="14.9">GPIOR_12</text>
<text x="36.6" y="16.7">GPIOR_13</text>
<text x="149.3" y="13.2">03</text>
<text x="149.3" y="14.9">05</text>
<text x="149.3" y="16.7">07</text>
<text x="156.5" y="13.2">04</text>
<text x="156.5" y="14.9">06</text>
<text x="156.5" y="16.7">08</text>
<text x="36.6" y="18.5">GPIOR_15</text>
<text x="36.6" y="20.3">GPIOR_16</text>
<text x="36.6" y="22.1">GPIOR_18</text>
<text x="36.6" y="23.8">GPIOR_19</text>
<text x="149.3" y="18.5">09</text>
<text x="149.3" y="20.3">11</text>
<text x="149.3" y="22.1">13</text>
<text x="149.3" y="23.8">15</text>
<text x="156.5" y="18.5">10</text>
<text x="156.5" y="20.3">12</text>
<text x="156.5" y="22.1">14</text>
<text x="156.5" y="23.8">16</text>
<text x="36.6" y="25.6">GPIOR_20</text>
<text x="149.3" y="25.6">17</text>
<text x="149.3" y="27.4">19</text>
<text x="149.3" y="29.2">21</text>
<text x="156.5" y="25.6">18</text>
<text x="156.5" y="27.4">20</text>
<text x="156.5" y="29.2">22</text>
<text x="149.3" y="30.9">23</text>
<text x="149.3" y="32.7">25</text>
<text x="149.3" y="34.5">27</text>
<text x="156.5" y="30.9">24</text>
<text x="156.5" y="32.7">26</text>
<text x="156.5" y="34.5">28</text>
<text x="149.3" y="36.3">29</text>
<text x="149.3" y="38.1">31</text>
<text x="149.3" y="39.8">33</text>
<text x="149.3" y="41.6">35</text>
<text x="156.5" y="36.3">30</text>
<text x="156.5" y="38.1">32</text>
<text x="156.5" y="39.8">34</text>
<text x="156.5" y="41.6">36</text>
<text x="30.4" y="47.8">GPIOT_P_00_PLLIN1</text>
<text x="149.3" y="43.4">37</text>
<text x="149.3" y="45.2">39</text>
<text x="156.5" y="43.4">38</text>
<text x="156.5" y="45.2">40</text>
<text x="36.5" y="49.6">GPIOT_N_00</text>
<text x="36.5" y="53.2">GPIOT_N_01</text>
<text x="36.6" y="51.4">GPIOT_P_01</text>
<text x="154.7" y="52.3">GND</text>
<text x="154.7" y="50.5">GND</text>
<text x="154.7" y="48.7">GND</text>
<text x="36.5" y="56.7">GPIOT_N_03</text>
<text x="36.6" y="54.9">GPIOT_P_03</text>
<text x="36.6" y="58.5">GPIOT_P_04</text>
<text x="154.7" y="54.1">GND</text>
<text x="36.5" y="60.3">GPIOT_N_04</text>
<text x="36.5" y="63.8">GPIOT_N_05</text>
<text x="36.6" y="62.1">GPIOT_P_05</text>
<text x="36.6" y="65.6">GPIOT_P_06</text>
<text x="29.6" y="71">GPIOT_N_07_CLK4_N</text>
<text x="29.8" y="69.2">GPIOT_P_07_CLK4_P</text>
<text x="36.5" y="67.4">GPIOT_N_06</text>
<text x="36.1" y="74.5">REF_RES_2A</text>
<text x="32.3" y="99.4">GPIOT_N_09_CLK6_N</text>
<text x="32.4" y="97.6">GPIOT_P_09_CLK6_P</text>
<text x="32.4" y="101.2">GPIOT_P_10_CLK7_P</text>
<text x="32.3" y="103">GPIOT_N_10_CLK7_N</text>
<text x="39.2" y="106.5">GPIOT_N_11</text>
<text x="39.2" y="104.7">GPIOT_P_11</text>
<text x="39.2" y="110.1">GPIOT_N_12</text>
<text x="39.2" y="113.6">GPIOT_N_13</text>
<text x="39.2" y="108.3">GPIOT_P_12</text>
<text x="39.2" y="111.8">GPIOT_P_13</text>
<text x="33.2" y="119">GPIOT_P_16_EXTFB</text>
<text x="39.2" y="117.2">GPIOT_N_14</text>
<text x="39.2" y="115.4">GPIOT_P_14</text>
<text x="33" y="122.5">GPIOT_P_17_PLLIN1</text>
<text x="39.2" y="120.7">GPIOT_N_16</text>
<text x="39.2" y="124.3">GPIOT_N_17</text>
<text x="38.7" y="127.8">REF_RES_2B</text>
</g>
<g font-size="1.6" fill="#f00">
<text x="178.1" y="11.2">LVDS_P1</text>
<text x="52.8" y="13.7">GPIOR_12</text>
<text x="52.8" y="15.5">GPIOR_13</text>
<text x="52.8" y="17.2">GPIOR_15</text>
<text x="133.7" y="15.5">MIPI_D0_P</text>
<text x="133.7" y="17.2">MIPI_D0_N</text>
<text x="178.1" y="16.6">LVDS_P0</text>
<text x="178.1" y="13">LVDS_N1</text>
<text x="52.8" y="19">GPIOR_16</text>
<text x="52.8" y="20.8">GPIOR_18</text>
<text x="52.8" y="22.6">GPIOR_19</text>
<text x="132.8" y="20.8">MIPI_D1_P</text>
<text x="132.8" y="22.6">MIPI_D1_N</text>
<text x="178.1" y="18.3">LVDS_N0</text>
<text x="178.1" y="21.9">LVDS_P4</text>
<text x="178.1" y="23.7">LVDS_N4</text>
<text x="52.8" y="24.3">GPIOR_20</text>
<text x="132.8" y="26.1">MIPI_CK_P</text>
<text x="132.8" y="27.9">MIPI_CK_N</text>
<text x="178.1" y="27.2">LVDS_P3</text>
<text x="178.1" y="29">LVDS_N3</text>
<text x="132.8" y="31.5">MIPI_D3_P</text>
<text x="132.8" y="33.2">MIPI_D3_N</text>
<text x="178.1" y="32.6">LVDS_P2</text>
<text x="178.1" y="34.3">LVDS_N2</text>
<text x="132.8" y="36.8">MIPI_D2_P</text>
<text x="132.8" y="38.6">MIPI_D2_N</text>
<text x="184.7" y="37.7">GPIOL_11</text>
<text x="184.7" y="39.5">GPIOL_09</text>
<text x="53.7" y="46.6">MIPI_D0_P</text>
<text x="122.1" y="43.1">GPIOL_04</text>
<text x="122.1" y="44.8">GPIOL_06</text>
<text x="164.8" y="43.9">GPIOR_13</text>
<text x="177.8" y="43.1">GPIOL_10</text>
<text x="53.7" y="48.3">MIPI_D0_N</text>
<text x="53.7" y="50.1">MIPI_D1_P</text>
<text x="53.7" y="51.9">MIPI_D1_N</text>
<text x="53.7" y="53.7">MIPI_CK_P</text>
<text x="53.7" y="55.5">MIPI_CK_N</text>
<text x="53.7" y="57.2">MIPI_D2_P</text>
<text x="53.7" y="59">MIPI_D2_N</text>
<text x="53.7" y="60.8">MIPI_D3_P</text>
<text x="53.7" y="62.6">MIPI_D3_N</text>
<text x="53.7" y="64.3">MIPI_D20_P</text>
<text x="53.7" y="66.1">MIPI_D20_N</text>
<text x="53.7" y="67.9">MIPI_D21_P</text>
<text x="53.7" y="69.7">MIPI_D21_N</text>
<text x="138.1" y="89.1">MIPI_D20_P</text>
<text x="212.6" y="88.2">MIPI_D10_P</text>
<text x="212.6" y="90">MIPI_D10_N</text>
<text x="138" y="90.9">MIPI_D20_N</text>
<text x="138.1" y="94.4">MIPI_D21_P</text>
<text x="212.6" y="93.6">MIPI_D11_P</text>
<text x="212.6" y="95.3">MIPI_D11_N</text>
<text x="56.3" y="101.7">MIPI_D22_N</text>
<text x="56.3" y="99.9">MIPI_D22_P</text>
<text x="56.3" y="98.1">MIPI_CK2_N</text>
<text x="56.3" y="96.3">MIPI_CK2_P</text>
<text x="138" y="101.6">MIPI_CK2_N</text>
<text x="138.1" y="99.8">MIPI_CK2_P</text>
<text x="212.6" y="98.9">MIPI_CK1_P</text>
<text x="212.6" y="100.7">MIPI_CK1_N</text>
<text x="56.3" y="107">MIPI_D10_P</text>
<text x="56.3" y="105.2">MIPI_D23_N</text>
<text x="56.3" y="103.5">MIPI_D23_P</text>
<text x="138.1" y="105.1">MIPI_D22_P</text>
<text x="212.6" y="104.2">MIPI_D12_P</text>
<text x="212.6" y="106">MIPI_D12_N</text>
<text x="56.3" y="108.8">MIPI_D10_N</text>
<text x="56.3" y="110.6">MIPI_D11_P</text>
<text x="56.3" y="112.3">MIPI_D11_N</text>
<text x="138" y="112.2">MIPI_D23_N</text>
<text x="138.1" y="110.4">MIPI_D23_P</text>
<text x="212.6" y="109.6">MIPI_D13_P</text>
<text x="212.6" y="111.3">MIPI_D13_N</text>
<text x="56.3" y="114.1">MIPI_CK1_P</text>
<text x="56.3" y="115.9">MIPI_CK1_N</text>
<text x="56.3" y="117.7">MIPI_D12_P</text>
<text x="56.3" y="119.5">MIPI_D12_N</text>
<text x="208.2" y="119.3">GPIOR_15</text>
<text x="56.3" y="121.2">MIPI_D13_P</text>
<text x="56.3" y="123">MIPI_D13_N</text>
<text x="121.5" y="122.7">GPIOR_18</text>
<text x="208.5" y="121.1">GPIOR_12</text>
</g>
<g font-size="1.6" fill="#0080ff">
<text x="135.7" y="115.6">GPIOR_16</text>
<text x="215.1" y="114.9">GPIOR_19</text>
</g>
</svg>
